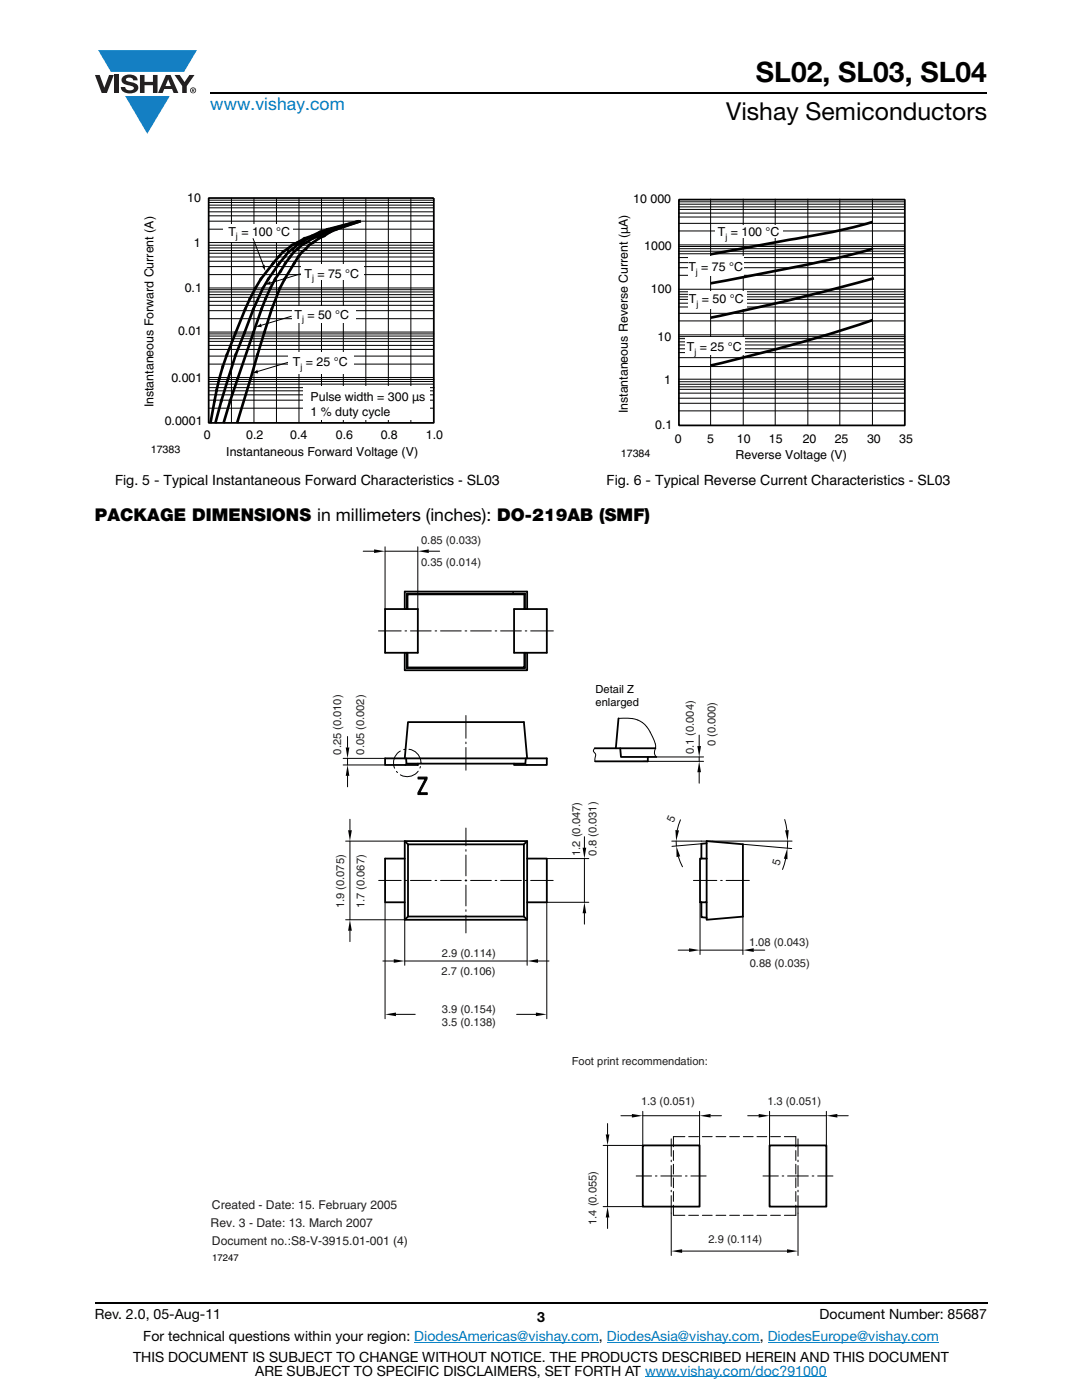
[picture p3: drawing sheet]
<svg xmlns="http://www.w3.org/2000/svg" width="216mm" height="279mm" viewBox="0 0 216 279" stroke-linecap="round" stroke-linejoin="round" font-family="sans-serif">
<g fill="#147fc3">
<path d="M19.6 10h19.7l-2.6 4.3h-1.1h-13.5z"/>
<path d="M25 19.2h8.9l-4.5 7.5z"/>
</g>
<g fill="#231f20">
<path d="M18.9 15h1l.9 2.5 1-2.5h.9l-1.4 3.6h-1z"/>
<path d="M22.9 15h.9v3.6h-.9z"/>
<path d="M24.6 15.3a2.1 2.1 0 0 1 2.8 .3l.1 .4h-.9a.79 .79 0 0 0-.7-.5 .79 .79 0 0 0-.8 .4l.3 .3 1 .2a1.08 1.08 0 0 1 1.2 1 1.08 1.08 0 0 1-1.1 1.2 1.73 1.73 0 0 1-2.4-1.2h.9a.96 .96 0 0 0 .8 .6 .96 .96 0 0 0 .9-.4 1.31 1.31 0 0 0-1.2-.6 1.03 1.03 0 0 1-1.1-.6 1.03 1.03 0 0 1 .2-1.1z"/>
<path d="M27.9 15h.9v1.3h1.7v-1.3h.9v3.6h-.9v-1.6h-1.7v1.6h-.9z"/>
<path d="M34.8 15h1.1l.9 1.4 1-1.4h1l-1.5 2.2v1.4h-.9v-1.4z"/>
<path d="M33.6 15.9l.5 1.3h-1.1zM33.1 15l-1.6 3.6h1l.3-.8h1.5l.3 .8h1l-1.6-3.6z"/>
<path d="M38.1 18a.46 .46 0 0 1 .9 0 .46 .46 0 0 1-.9 0zM37.9 18a.6 .6 0 0 0 1.2 0 .6 .6 0 0 0-1.2 0z"/>
<path d="M38.4 17.8h.2v.2h-.2zM38.3 17.7v.7h.1v-.3l.4 .3-.2-.3 .2-.2-.1-.2z"/>
</g>
<path d="M42 18.6h155M18.9 260h178.1" fill="none" stroke="#000" stroke-width=".36"/>
<path d="M82.7 267.9h36.8M121.1 267.9h30.5M128.7 274.8h36.3M153.2 267.9h34.1" fill="none" stroke="#007ec4" stroke-width=".2"/>
<path d="M41.6 39.5h45v44.9h-45z" fill="none" stroke="#000" stroke-width=".35"/>
<g fill="none" stroke="#000" stroke-width=".2">
<path d="M41.8 39.9h44.8M46.2 39.6v44.5M50.7 39.6v44.5M55.2 39.6v44.5M59.7 39.6v44.5M64.1 39.6v44.5M68.5 39.6v44.5M73 39.6v44.5M77.5 39.6v44.5M82 39.6v44.5M41.7 48.4h44.8M41.7 57.5h44.8"/>
<path d="M41.7 40.4h44.8M41.7 40.9h44.8M41.7 41.5h44.8M41.7 42.3h44.8M41.7 43.1h44.8M41.7 44.1h44.8M41.7 45.7h44.8M41.7 48.9h44.8M41.7 49.5h44.8M41.7 50h44.8M41.7 50.5h44.8M41.7 51.3h44.8"/>
<path d="M41.7 52.1h44.8M41.7 53.2h44.8M41.7 54.8h44.8M41.7 57.8h44.8M41.7 58.3h44.8M41.7 58.8h44.8M41.7 59.3h44.8M41.7 66.3h44.8M41.7 75.3h44.8M41.7 60.1h44.8M41.7 60.9h44.8M41.7 62h44.8"/>
<path d="M41.7 63.6h44.8M41.7 67.1h44.8M41.7 67.6h44.8M41.7 68.1h44.8M41.7 68.9h44.8M41.7 69.7h44.8M41.7 71.1h44.8M41.7 72.7h44.8M41.7 76.1h44.8M41.7 76.7h44.8M41.7 78h44.8M41.7 78.8h44.8"/>
<path d="M41.7 79.9h44.8M41.8 66.6h44.7M41.8 75.7h44.8M41.8 77.4h44.8M41.7 81.5h44.8"/>
</g>
<path d="M44.6 44.7h13.7v3.4h-13.7z" fill="#fff"/>
<path d="M58.2 63.1l-6.8 2" fill="none" stroke="#000" stroke-width=".2"/>
<path d="M51.1 65.2l1-.6 .1 .7z" fill="#000"/>
<path d="M58.3 61.2h12.6v3.2h-12.6z" fill="#fff"/>
<path d="M60 54.6l-6.8 2.1" fill="none" stroke="#000" stroke-width=".2"/>
<path d="M52.9 56.8l1-.7 .1 .8z" fill="#000"/>
<path d="M60.1 52.8h12.4v3.2h-12.4z" fill="#fff"/>
<path d="M57.5 72.3l-6.8 2.1" fill="none" stroke="#000" stroke-width=".2"/>
<path d="M50.4 74.5l.9-.7 .2 .7z" fill="#000"/>
<path d="M57.5 70.2h13.1v4.3h-13.1z" fill="#fff"/>
<path d="M50.5 47.6l2.3 5.8" fill="none" stroke="#000" stroke-width=".2"/>
<path d="M52.2 53.2l.6-.4 .2 1.4z" fill="#000"/>
<path d="M60.6 77.1h25.2v6.7h-25.2z" fill="#fff"/>
<path d="M42 84.2a63.6 63.6 0 0 1 5-17.8 54.5 54.5 0 0 1 5-10.7l4.5-5.5 1.8-1.3 2.4-1.3 3.2-1.3 1.5-.5 5.9-1.6-5.4 1.6-4.5 1.8-2.2 1.3-.8 .8-.8 .5a40.8 40.8 0 0 0-7.1 11.5l-1.7 4.7a150.5 150.5 0 0 0-5.8 17.8M47.4 84.2l2.6-8.6a191.5 191.5 0 0 1 5.8-18.1 50.8 50.8 0 0 1 4.5-7.3l1.4-1.3 1.9-1.3 2.3-1.3 5.8-2.1-5.1 1.6-2.9 1.3a14.2 14.2 0 0 0-7.7 7 30.3 30.3 0 0 0-3.8 7.6l-6.3 18.3-1.2 4.2" fill="none" stroke="#000" stroke-width=".53"/>
<path d="M135.5 39.8h45v45.1h-45z" fill="none" stroke="#000" stroke-width=".35"/>
<g fill="none" stroke="#000" stroke-width=".2">
<path d="M141.8 39.8v45M148.3 39.8v45M154.7 39.8v45M161.2 39.8v45M167.6 39.8v45M174.1 39.8v45M135.4 48.9h45.1M135.4 57.7h45.1M135.4 40.3h45.1M135.4 41.3h45.1M135.4 41.8h45.1M135.4 42.5h45.1"/>
<path d="M135.4 43.3h45.1M135.4 44.6h45.1M135.4 46.1h45.1M135.4 49.6h45.1M135.4 50.1h45.1M135.4 50.6h45.1M135.4 51.4h45.1M135.4 52.4h45.1M135.4 53.4h45.1M135.4 54.9h45.1M135.4 58.2h45.1M135.4 58.7h45.1"/>
<path d="M135.4 59.2h45.1M135.4 59.7h45.1M135.4 49.2h45.1M135.5 40.8h45M135.4 66.8h45.1M135.4 75.7h45.1M135.4 60.5h45.1M135.4 61.3h45.1M135.4 62.5h45.1M135.4 64h45.1M135.4 67.6h45.1M135.4 68.2h45.1"/>
<path d="M135.4 68.9h45.1M135.4 69.6h45.1M135.4 70.4h45.1M135.4 71.4h45.1M135.4 73.2h45.1M135.4 76.2h45.1M135.4 76.7h45.1M135.4 77.2h45.1M135.4 77.7h45.1M135.4 78.5h45.1M135.4 79.5h45.1M135.5 67.2h45"/>
<path d="M135.4 80.5h45.1M135.4 82h45.1"/>
</g>
<g fill="#fff">
<path d="M142.6 44.9h13.5v2.6h-13.5z"/>
<path d="M137.3 58h11.8v3.5h-11.8z"/>
<path d="M137.3 51.2h11v4h-11z"/>
<path d="M136.7 67.2h12v3.5h-12z"/>
</g>
<path d="M174.1 44.3a209.6 209.6 0 0 1-20.3 4.2l-12.1 2.3M174.2 49.6a289.9 289.9 0 0 1-27.4 6l-5 .9M174.4 55.5a474.9 474.9 0 0 1-32.6 7.9M174.2 63.9a350.4 350.4 0 0 1-32.5 9.1" fill="none" stroke="#000" stroke-width=".53"/>
<path d="M42 106.7h127.3v145.5h-127.3z" fill="#fff"/>
<g fill="none" stroke="#000" stroke-width=".36">
<path d="M81.2 118.5l.1 .1M102.4 118.3h.1M104.6 118.6h-23.3v2.9M104.6 118.6v2.9M104.7 118.5h-23.5v3M104.7 118.5v3M104.7 118.5l-.1 .1M76.8 121.6h6.6v8.7h-6.6zM80.8 130.3v3.5h24.4v-3.5M80.8 121.5v-3.4h24.4v3.5M81.2 130.3v3M81.3 130.3v2.9"/>
<path d="M81.3 133.2l-.1 .1M102.6 121.5l6.5 .1v8.7h-6.5zM104.6 130.3v2.9h-23.3M104.6 133.2l.1 .1M104.7 130.3v3h-23.5M81 151.4l.1 1h23.7l.1-1M102.6 152.4v.3h6.5v-1.3h-32.3v1.3h6.6v-.3M105.2 151.4l-.7-7.3h-23.1l-.6 7.3M118.7 149.3h12.1M123.4 143.4l-.5 5.9M123.8 149.3l.1 1.8h5.4M131 151.1h-1.7v.8h-10.6"/>
<path d="M80.8 167.9h24.4v15.7h-24.4zM80.8 167.9l.6 .6M80.8 171.3h-4v8.8h4M81.4 168.5h23.1v14.4h-23.1zM105.2 171.3h3.9v8.8h-3.9M105.2 167.9l-.7 .6M139.9 171.3h-.2v8.8h.3M141 171.3v-3.4l7.2 .6v14.4l-7.2 .7v-3.5M141 168.3l-1 .1v2.9h1M141 171.3v8.8h-1M81.4 182.9l-.6 .7M104.5 182.9l.7 .7"/>
<path d="M140 180.1v2.9l1 .1M128.3 228.6h11.3v12.2h-11.3zM153.6 228.6h11.3v12.2h-11.3z"/>
</g>
<g fill="none" stroke="#000" stroke-width=".2">
<path d="M72.5 110h2.1M76.8 109.1v12.4M76.8 110h6.6M83.4 109.1v12.4M85.6 110h2.1M75.5 125.9h4.6M80.8 125.9h.3M81.9 125.9h4.1M86.8 125.9h.3M87.9 125.9h4.1M92.8 125.9h.3M93.9 125.9h4.1"/>
<path d="M98.8 125.9h.3M99.9 125.9h4.1M104.8 125.9h.3M105.9 125.9h4.5M68.5 152.7h8.3M68.5 151.4h8.3M69.3 147v2.2M69.3 151.4v1.3M69.3 154.8v2.2M79.1 153.9l.2 .3M79.9 149.9a2.71 2.71 0 0 0-1.2 3.4M80.9 149.5l-.3 .1"/>
<path d="M81.6 149.5a2.74 2.74 0 0 1 2.4 2.7M83.4 155.1h1.8v.4l-1.4 2.7h1.5v.4h-1.9v-.4l1.4-2.7h-1.4zM83.4 153.9a2.75 2.75 0 0 1-3.5 .7M83.9 153l-.1 .3M84 152.2h.1M93 142.8v4.5M93 148.1v.3M93 149.2v4.5M118.7 149.3a.65 .65 0 0 0 .1 1.2l-.1 1.4M123.4 143.4l.9-.1a5.2 5.2 0 0 1 5.9 3.8 3.1 3.1 0 0 1 .4 3.1l.4 .9h9.4M128.4 151.9h12M139.5 146.7v2.2"/>
<path d="M139.5 151.1v.8M139.5 154.1v2.2M69 167.9h11.8M69.8 163.5v2.2M69.8 167.9v15.7M75.6 175.7h4.5M80.8 175.7h.3M81.9 175.7h4.1M86.8 175.7h.3M87.9 175.7h4.1M92.8 175.7h.3M93 165.3v3.5"/>
<path d="M93 169.6v.3M93 170.6v4.2M93 175.6v.3M93 176.6v4.2M93.9 175.7h4.1M98.8 175.7h.3M99.9 175.7h4.1M104.8 175.7h.3M105.9 175.7h4.5M109.1 171.3h8.4M116.6 167v2.2M116.6 171.3v8.8"/>
<path d="M134.9 167.9l.1 .9M135.4 171l.8 2M135.8 163.6l-.7 2.1M138.4 175.7h4.6M140 168.4l-5.9 .5M143.8 175.7h.3M144.9 175.7h4.6M148.2 168.5l9.8 .8M156.6 163.6l.4 2.1M156.8 171.4l-.7 2.1M157.2 167.9l-.1 1.4M158 167.9h-24"/>
<path d="M69 183.6h11.8v9M69.8 185.8v2.1M76.4 191.8h2.2M76.8 180.1v23.2M80.8 191.8h24.4M93 181.6v.3M93 182.6v3.6M105.2 183.6v9M107.4 191.8h2.1M116.6 182.3v2.1M117.5 180.1h-8.4v23.2M135.3 189.6h2.2"/>
<path d="M139.7 180.1v10.4M139.7 189.6h8.5M148.2 182.9v7.6M150.4 189.6h2.2M79 202.4h3.9M103.1 202.4h3.8M121.2 224.2v2.2M121.2 228.6v12.2M123.9 222.7h2.2M126.9 234.7h3.1M128.3 221.8v6.8h-7.9M128.3 222.7h11.3"/>
<path d="M130.8 234.7h.3M131.9 234.7h4.1M133.9 227.3v3.5M133.9 231.5v.4M133.9 232.6v4.2M133.9 237.5v.4M133.9 238.6v12M134.4 229.6v2M134.4 232.3v2M134.4 235.1v1.9M134.4 237.8v2M136.7 226.8h-2.3v2.1"/>
<path d="M136.8 234.7h.3M137.4 226.8h2M137.9 234.7h3M139.6 221.8v6.8M140.1 226.8h2M141.8 222.7h2.2M142.9 226.8h1.9M145.6 226.8h2M148.3 226.8h2M149.2 222.7h2.2M151 226.8h2M152.2 234.7h3.1"/>
<path d="M153.6 222.7h11.3M153.6 221.8v6.8M153.8 226.8h1.9M156.1 234.7h.3M156.5 226.8h2.3v2.1M157.2 234.7h4.1M158.8 229.6v2M158.8 232.3v2M158.8 235.1v1.9M158.8 237.8v2M159.2 227.3v3.5M159.2 231.5v.4"/>
<path d="M159.2 232.6v4.2M159.2 237.5v.4M159.2 238.6v12M162.1 234.7h.3M163.2 234.7h3M164.9 221.8v6.8M167.1 222.7h2.2M120.4 240.8h7.9M121.2 243v2.2M134.4 240.5v2h2.3M136.1 249.7h20.9M137.4 242.5h2"/>
<path d="M140.1 242.5h2M142.9 242.5h1.9M145.6 242.5h2M148.3 242.5h2M151 242.5h2M153.8 242.5h1.9M158.8 240.5v2h-2.3"/>
</g>
<g fill="#000">
<path d="M74.6 109.6l2.2 .4-2.2 .4zM83.4 110l2.2-.4v.8zM69.3 152.7l.4 2.1h-.7zM69 149.2h.7l-.4 2.2zM139.1 148.9h.8l-.4 2.2zM139.5 151.9l.4 2.2h-.8zM69.5 165.7h.7l-.4 2.2zM116.3 169.2h.7l-.4 2.1zM135 168.8l.7 2.1-.7 .1zM134.8 165.7h.7l-.6 2.2zM157.1 169.3v2.2l-.7-.1zM156.7 165.7h.7l-.2 2.2z"/>
<path d="M69.8 183.6l.4 2.2h-.7zM78.6 191.4l2.2 .4-2.2 .4zM105.2 191.8l2.2-.4v.8zM116.6 180.1l.4 2.2h-.7zM137.5 189.3l2.2 .3-2.2 .4zM148.2 189.6l2.2-.3v.7zM76.8 202.4l2.2-.3v.7zM106.9 202.1l2.2 .3-2.2 .4zM120.9 226.4h.7l-.4 2.2zM126.1 222.3l2.2 .4-2.2 .3zM139.6 222.7l2.2-.4v.7zM151.4 222.3l2.2 .4-2.2 .3z"/>
<path d="M164.9 222.7l2.2-.4v.7zM121.2 240.8l.4 2.2h-.7zM133.9 249.7l2.2-.4v.7zM157 249.3l2.2 .4-2.2 .3z"/>
<path d="M83.4 155.1h1.8v.4l-1.4 2.7h1.5v.4h-1.9v-.4l1.4-2.7h-1.4z" fill-rule="evenodd"/>
</g>
<text font-size="5.6" x="150.8" y="16.4">SL02, SL03, SL04</text>
<text font-size="4.9" x="144.9" y="24">Vishay Semiconductors</text>
<text font-size="3.5" fill="#007ec4" x="42" y="21.9">www.vishay.com</text>
<text font-size="3.5" x="18.9" y="104">PACKAGE DIMENSIONS in millimeters (inches): DO-219AB (SMF)</text>
<g font-size="2.8">
<text x="23" y="96.8">Fig. 5 - Typical Instantaneous Forward Characteristics - SL03</text>
<text x="121" y="96.8">Fig. 6 - Typical Reverse Current Characteristics - SL03</text>
<text x="18.9" y="263.3">Rev. 2.0, 05-Aug-11</text>
<text x="107.2" y="263.8">3</text>
<text x="163.6" y="263.3">Document Number: 85687</text>
<text x="28.6" y="267.7">For technical questions within your region: DiodesAmericas@vishay.com, DiodesAsia@vishay.com, DiodesEurope@vishay.com</text>
<text x="26.5" y="271.7">THIS DOCUMENT IS SUBJECT TO CHANGE WITHOUT NOTICE. THE PRODUCTS DESCRIBED HEREIN AND THIS DOCUMENT</text>
<text x="50.9" y="274.6">ARE SUBJECT TO SPECIFIC DISCLAIMERS, SET FORTH AT www.vishay.com/doc?91000</text>
</g>
<g font-size="2.5">
<text x="37.3" y="40.3">10</text>
<text x="126.4" y="40.6">10 000</text>
<text x="45.6" y="47">T = 100 °C</text>
<text x="143.2" y="47.1">T = 100 °C</text>
<text x="38.7" y="49.3">1</text>
<text x="128.6" y="49.9">1000</text>
<text x="36.9" y="58.2">0.1</text>
<text x="60.8" y="55.5">T = 75 °C</text>
<text x="129.9" y="58.5">100</text>
<text x="137.4" y="54.1">T = 75 °C</text>
<text x="58.8" y="63.6">T</text>
<text x="61.3" y="63.6">= 50 °C</text>
<text x="137.5" y="60.6">T = 50 °C</text>
<text x="35.5" y="66.9">0.01</text>
<text x="131.2" y="68">10</text>
<text x="137.1" y="70.1">T = 25 °C</text>
<text x="34.2" y="76.3">0.001</text>
<text x="58.5" y="73.1">T</text>
<text x="61" y="73.1">= 25 °C</text>
<text x="132.6" y="76.7">1</text>
<text x="30.6" y="81.3" transform="rotate(-90 30.6 81.3)">Instantaneous Forward Current (A)</text>
<text x="62" y="80">Pulse</text>
<text x="62" y="82.9">1 % duty cycle</text>
<text x="68.8" y="80">width = 300 µs</text>
<text x="125.3" y="82.5" transform="rotate(-90 125.3 82.5)">Instantaneous Reverse Current (µA)</text>
<text x="32.9" y="84.9">0.0001</text>
<text x="40.7" y="87.7">0</text>
<text x="49.1" y="87.7">0.2</text>
<text x="57.9" y="87.7">0.4</text>
<text x="67" y="87.7">0.6</text>
<text x="76" y="87.7">0.8</text>
<text x="85" y="87.7">1.0</text>
<text x="130.7" y="85.5">0.1</text>
<text x="134.7" y="88.4">0</text>
<text x="141.1" y="88.4">5</text>
<text x="147.1" y="88.4">10</text>
<text x="153.4" y="88.4">15</text>
<text x="160.2" y="88.4">20</text>
<text x="166.6" y="88.4">25</text>
<text x="173" y="88.4">30</text>
<text x="179.4" y="88.4">35</text>
<text x="45.1" y="90.9">Instantaneous Forward Voltage (V)</text>
<text x="146.8" y="91.7">Reverse Voltage (V)</text>
</g>
<g font-size="2.4" fill="#231f20">
<text x="42" y="244.9">Rev. 3 - Date: 13. March 2007</text>
<text x="42.3" y="241.3">Created - Date: 15. February 2005</text>
<text x="42.3" y="248.5">Document no.:S8-V-3915.01-001 (4)</text>
</g>
<g font-size="2.2" fill="#231f20">
<text x="84" y="108.7">0.85 (0.033)</text>
<text x="84" y="112.9">0.35 (0.014)</text>
<text x="142.7" y="149" transform="rotate(-90 142.7 149)">0 (0.000)</text>
<text x="68.1" y="150.6" transform="rotate(-90 68.1 150.6)">0.25 (0.010)</text>
<text x="72.7" y="150.6" transform="rotate(-90 72.7 150.6)">0.05 (0.002)</text>
<text x="138.4" y="150.6" transform="rotate(-90 138.4 150.6)">0.1 (0.004)</text>
<text x="134.4" y="164.3" transform="rotate(-68 134.4 164.3)">5</text>
<text x="115.8" y="170.8" transform="rotate(-90 115.8 170.8)">1.2 (0.047)</text>
<text x="119" y="170.7" transform="rotate(-90 119 170.7)">0.8 (0.031)</text>
<text x="155.5" y="172.8" transform="rotate(-76 155.5 172.8)">5</text>
<text x="68.7" y="181.3" transform="rotate(-90 68.7 181.3)">1.9 (0.075)</text>
<text x="72.7" y="181.3" transform="rotate(-90 72.7 181.3)">1.7 (0.067)</text>
<text x="88.2" y="191">2.9 (0.114)</text>
<text x="149.5" y="188.8">1.08 (0.043)</text>
<text x="88.1" y="194.7">2.7 (0.106)</text>
<text x="149.6" y="193">0.88 (0.035)</text>
<text x="88.2" y="202.3">3.9 (0.154)</text>
<text x="88.2" y="204.7">3.5 (0.138)</text>
<text x="114.1" y="212.5">Foot print recommendation:</text>
<text x="127.9" y="220.5">1.3 (0.051)</text>
<text x="153.1" y="220.5">1.3 (0.051)</text>
<text x="119" y="244.5" transform="rotate(-90 119 244.5)">1.4 (0.055)</text>
<text x="141.4" y="248">2.9 (0.114)</text>
</g>
<g font-size="2.2">
<text x="118.8" y="138.3">Detail Z</text>
<text x="118.8" y="140.9">enlarged</text>
</g>
<g font-size="2.1">
<text x="30.1" y="90.4">17383</text>
<text x="123.9" y="91.2">17384</text>
</g>
<text font-size="1.9" x="42.4" y="251.8">17247</text>
<g font-size="1.8">
<text x="47.1" y="47.7">j</text>
<text x="144.7" y="47.8">j</text>
<text x="62.3" y="56.2">j</text>
<text x="138.9" y="54.8">j</text>
<text x="60.3" y="64.3">j</text>
<text x="139" y="61.3">j</text>
<text x="138.6" y="70.8">j</text>
<text x="60" y="73.8">j</text>
</g>
</svg>
